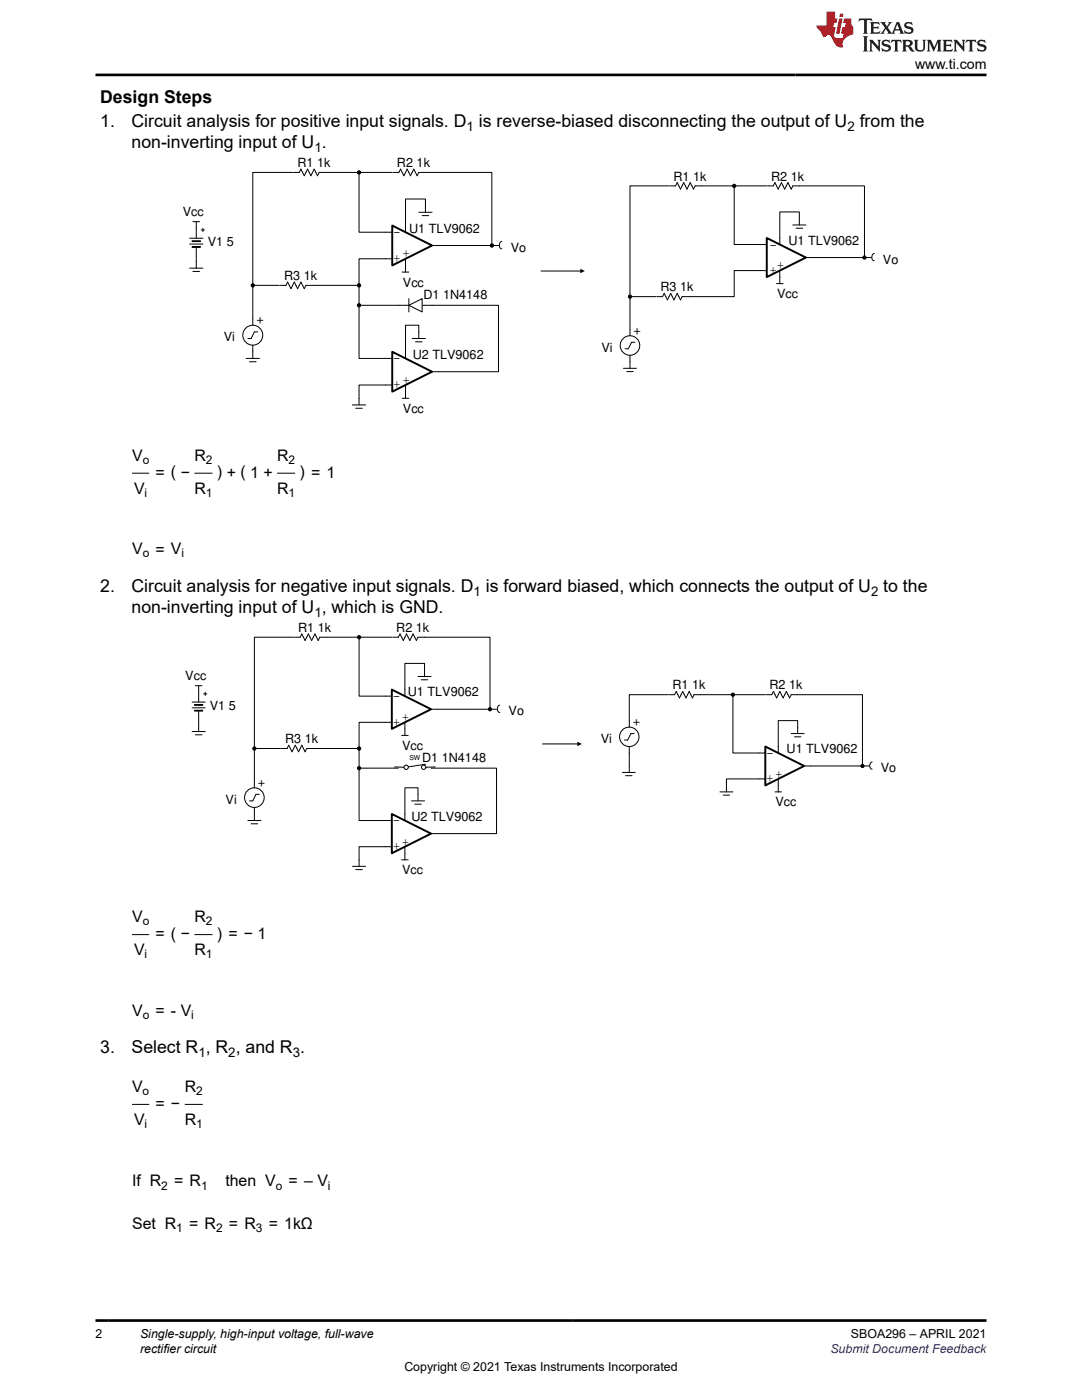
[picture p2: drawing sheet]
<svg xmlns="http://www.w3.org/2000/svg" width="216mm" height="279mm" viewBox="0 0 216 279" stroke-linecap="round" stroke-linejoin="round" font-family="sans-serif">
<g fill="#000">
<circle cx="71.6" cy="34.4" r=".33"/>
<circle cx="50.4" cy="57" r=".33"/>
<circle cx="71.6" cy="57" r=".33"/>
<circle cx="98.1" cy="49" r=".33"/>
<circle cx="71.6" cy="60.9" r=".33"/>
</g>
<g fill="none" stroke="#000" stroke-width=".2">
<path d="M37.8 53.5h2.7M38.5 54.2h1.3M38.5 44.2h1.3M39.2 44.2v1.4M39.2 52.2v1.3M76.9 51.6h1.4M76.9 46.3h1.4M80.3 54.3h1.3M80.9 45v1.3M80.9 51.6v2.7M83.6 42.4h2.6M84.2 43h1.4"/>
<path d="M84.9 41v1.4M86.2 49h1.3M49.1 71.5h2.7M49.8 72.2h1.3M50.4 70.2v1.3M71.6 79.5v1.3M80.3 79.5h1.3M80.9 78.2v1.3M82.2 67.6h2.7M82.9 68.2h1.3M83.6 66.2v1.4M70.3 80.8h2.7"/>
<path d="M71 81.5h1.3"/>
<circle cx="71.6" cy="34.4" r=".33"/>
<circle cx="50.4" cy="57" r=".33"/>
<circle cx="71.6" cy="57" r=".33"/>
<circle cx="98.1" cy="49" r=".33"/>
<circle cx="71.6" cy="60.9" r=".33"/>
</g>
<path d="M78.3 45l7.9 4-7.9 4z" fill="#fff"/>
<path d="M78.3 45l7.9 4-7.9 4z" fill="none" stroke="#000" stroke-width=".39"/>
<path d="M37.8 47.5h2.7M40.2 45.9h.6M40.5 45.6v.6" fill="none" stroke="#000" stroke-width=".2"/>
<path d="M38.3 48h1.7v.2h-1.7z" fill-rule="evenodd" fill="#fff"/>
<path d="M37.8 48.7h2.7M38.3 48h1.7v.2h-1.7z" fill="none" stroke="#000" stroke-width=".2"/>
<path d="M38.3 49.2h1.7v.2h-1.7z" fill-rule="evenodd" fill="#fff"/>
<g fill="none" stroke="#000" stroke-width=".2">
<path d="M38.3 49.2h1.7v.2h-1.7zM39.2 45.6v1.9M39.2 49.4v2.8M50.4 63.6v1.3M50.4 68.9v1.3M51.4 66.2h-.6l-.7 1.4h-.7M76.9 76.8h1.4M76.9 71.5h1.4M80.9 70.2v1.3M80.9 76.8v1.4M86.2 74.2h1.3"/>
<circle cx="50.4" cy="66.9" r="1.99"/>
</g>
<path d="M78.3 70.2l7.9 4-7.9 4z" fill="#fff"/>
<path d="M78.3 70.2l7.9 4-7.9 4z" fill="none" stroke="#000" stroke-width=".39"/>
<path d="M81.6 59.6v2.7M79.6 60.9h6.6" fill="none" stroke="#000" stroke-width=".2"/>
<path d="M81.6 60.9l2.6-1.3v2.7z" fill="#fff"/>
<g fill="none" stroke="#000" stroke-width=".2">
<path d="M58.4 34.4h-8v22.6M58.6 34.4h1.1l.3-.6 .7 1.3 .7-1.3 .6 1.3 .7-1.3 .7 1.3 .3-.7h14.6M71.6 34.4v11.9h5.3M78.4 34.4h1.2l.3-.6 .7 1.3 .6-1.3 .7 1.3 .7-1.3 .6 1.3 .4-.7h14.5v14.6M50.4 57h5.3M50.4 57v6.6M55.9 57h1.2l.3-.7 .7 1.3 .6-1.3 .7 1.3 .6-1.3 .7 1.3 .3-.6h10.6M71.6 57v3.9M76.9 51.6h-5.3v5.4M84.9 41v-1.3h-4v5.3M87.5 49h12M100.1 48.2a.81 .81 0 0 0-.5 .7 .81 .81 0 0 0 .5 .8"/>
<path d="M151.7 54h1.3M151.7 48.8h1.3M154.9 56.6h1.3M155.6 47.5v1.3M155.6 54v2.6M158.2 44.9h2.6M158.8 45.5h1.3M159.5 43.6v1.3M160.8 51.4h1.3M71.6 60.9v10.6h5.3M71.6 60.9h8M76.9 76.8h-5.3v2.7"/>
<path d="M81.6 60.9l2.6-1.3v2.7zM83.6 66.2v-1.3h-2.7v5.3M86.2 60.9h13.3v13.3h-12M124.4 73.5h2.6M125.1 74.2h1.3M125.7 72.2v1.3"/>
<circle cx="146.5" cy="37.1" r=".33"/>
<circle cx="125.7" cy="59.2" r=".33"/>
<circle cx="172.5" cy="51.4" r=".33"/>
</g>
<g fill="#000">
<circle cx="146.5" cy="37.1" r=".33"/>
<circle cx="125.7" cy="59.2" r=".33"/>
<circle cx="172.5" cy="51.4" r=".33"/>
</g>
<path d="M153 47.5l7.8 3.9-7.8 3.9z" fill="#fff"/>
<path d="M153 47.5l7.8 3.9-7.8 3.9z" fill="none" stroke="#000" stroke-width=".39"/>
<g fill="none" stroke="#000" stroke-width=".2">
<path d="M133.5 37.1h-7.8v22.1M133.7 37.1h1.1l.3-.7 .7 1.3 .6-1.3 .7 1.3 .6-1.3 .7 1.3 .3-.6h14.3M146.5 37.1v11.7h5.2M153.2 37.1h1.1l.3-.7 .7 1.3 .6-1.3 .7 1.3 .6-1.3 .7 1.3 .3-.6h14.3v14.3M108 54.1h7.9M125.7 59.2v7.8M125.7 59.2h5.2M151.7 54h-5.2v5.2h-10.4l-.3 .7-.7-1.3-.6 1.3-.7-1.3-.6 1.3-.7-1.3-.3 .6h-1.1M159.5 43.6v-1.3h-3.9v5.2M162.1 51.4h11.7M174.4 50.6a.79 .79 0 0 0-.4 .7 .79 .79 0 0 0 .4 .7M125.7 70.9v1.3"/>
<path d="M126.7 68.3h-.7l-.6 1.3h-.7M26.4 94.4h3.4M38.8 94.4h3.6M55.3 94.4h3.6M39 136.8h1.3M39.6 136.8v1.4M76.9 138.9h1.3M80.8 137.6v1.3M83.4 135h2.6M84.1 135.7h1.3M84.7 133.7v1.3M38.3 146h2.6"/>
<path d="M39 146.6h1.3M39.6 144.7v1.3M76.9 144.2h1.3M80.1 146.8h1.3M80.8 144.2v2.6M82.1 159.8h2.6M83.4 158.5v1.3M86 141.5h1.3M49.5 163.8h2.6M50.1 164.4h1.3M50.8 162.4v1.4M70.3 172.9h2.7"/>
<path d="M71 173.6h1.3M71.7 171.6v1.3M80.1 171.6h1.3M80.8 170.3v1.3M82.8 160.5h1.3"/>
<circle cx="125.7" cy="69" r="1.95"/>
<circle cx="71.7" cy="127.2" r=".33"/>
<circle cx="50.8" cy="149.4" r=".33"/>
<circle cx="71.7" cy="149.4" r=".33"/>
<circle cx="71.7" cy="153.3" r=".33"/>
<circle cx="97.8" cy="141.5" r=".33"/>
</g>
<g fill="#000">
<path d="M115.8 53.6l.9 .5-.9 .4z"/>
<circle cx="71.7" cy="127.2" r=".33"/>
<circle cx="50.8" cy="149.4" r=".33"/>
<circle cx="71.7" cy="149.4" r=".33"/>
<circle cx="71.7" cy="153.3" r=".33"/>
<circle cx="97.8" cy="141.5" r=".33"/>
</g>
<path d="M78.2 137.6l7.8 3.9-7.8 4z" fill="#fff"/>
<path d="M78.2 137.6l7.8 3.9-7.8 4z" fill="none" stroke="#000" stroke-width=".39"/>
<path d="M40.6 138.5h.7M40.9 138.2v.6M38.3 140.1h2.6" fill="none" stroke="#000" stroke-width=".2"/>
<path d="M38.8 140.6h1.7v.2h-1.7z" fill-rule="evenodd" fill="#fff"/>
<path d="M38.3 141.3h2.6M38.8 140.6h1.7v.2h-1.7z" fill="none" stroke="#000" stroke-width=".2"/>
<path d="M38.8 141.7h1.7v.2h-1.7z" fill-rule="evenodd" fill="#fff"/>
<g fill="none" stroke="#000" stroke-width=".2">
<path d="M39.6 138.2v1.9M38.8 141.7h1.7v.2h-1.7zM39.6 141.9v2.8M50.8 155.9v1.3M51.7 158.5h-.6l-.7 1.3h-.6M50.8 161.1v1.3M76.9 169h1.3M76.9 163.8h1.3M80.8 162.4v1.4M80.8 169v1.3M86 166.4h1.3"/>
<circle cx="50.8" cy="159.2" r="1.96"/>
</g>
<path d="M78.2 162.4l7.8 4-7.8 3.9z" fill="#fff"/>
<path d="M78.2 162.4l7.8 4-7.8 3.9z" fill="none" stroke="#000" stroke-width=".39"/>
<g fill="none" stroke="#000" stroke-width=".2">
<path d="M58.6 127.2h-7.8v22.2M58.8 127.2h1.1l.3-.7 .7 1.3 .6-1.3 .7 1.3 .6-1.3 .7 1.3 .3-.6h14.4M71.7 127.2v11.7h5.2M78.3 127.2h1.2l.3-.7 .7 1.3 .6-1.3 .7 1.3 .6-1.3 .7 1.3 .3-.6h14.4v14.3M84.7 133.7v-1.3h-3.9v5.2M50.8 149.4h5.2M50.8 149.4v6.5M56.1 149.4h1.2l.3-.7 .7 1.3 .6-1.3 .7 1.3 .6-1.3 .7 1.3 .3-.6h10.5M71.7 153.3v10.5h5.2M71.7 149.4v3.9M71.7 153.3h7.8M76.9 144.2h-5.2v5.2"/>
<path d="M78.7 153.1h1.9M83.4 158.5v-1.3h-2.6v5.2M84.9 152.5l-3.4 .5M86 153.3h13.1v13.1h-11.8M86.8 153.1h-1.8M87.3 141.5h11.8M99.7 140.7a.8 .8 0 0 0-.5 .8 .8 .8 0 0 0 .5 .7M124.2 154.2h2.6M124.8 154.8h1.3M125.6 152.9v1.3M143.7 158h2.5M144.3 158.7h1.3"/>
<path d="M145 156.7v1.3M151.4 155.5h1.3M151.4 150.3h1.3M154.6 158h1.3M155.3 149v1.3M155.3 155.5v2.5M157.9 146.4h2.6M158.5 147h1.3M159.2 145.1v1.3M160.5 152.9h1.3M76.9 169h-5.2v2.6"/>
<circle cx="146.2" cy="138.6" r=".32"/>
<circle cx="81" cy="153.1" r=".44"/>
<circle cx="84.5" cy="153.1" r=".44"/>
<circle cx="172.1" cy="152.9" r=".32"/>
</g>
<g fill="#000">
<circle cx="146.2" cy="138.6" r=".32"/>
<circle cx="172.1" cy="152.9" r=".32"/>
</g>
<path d="M152.7 149l7.8 3.9-7.8 3.8z" fill="#fff"/>
<path d="M152.7 149l7.8 3.9-7.8 3.8z" fill="none" stroke="#000" stroke-width=".39"/>
<g fill="none" stroke="#000" stroke-width=".2">
<path d="M133.3 138.6h-7.7v6.5M133.5 138.6h1.1l.3-.6 .7 1.3 .6-1.3 .7 1.3 .6-1.3 .7 1.3 .3-.7h14.2M146.2 138.6v11.7h5.2M152.9 138.6h1.1l.3-.6 .7 1.3 .6-1.3 .7 1.3 .6-1.3 .7 1.3 .3-.7h14.2v14.3M108.3 148.5h7M125.6 149v3.9M126.5 146.4h-.6l-.7 1.3h-.6M151.4 155.5h-6.4v1.2M159.2 145.1v-1.3h-3.9v5.2M161.8 152.9h11.6M174 152.1a.79 .79 0 0 0-.4 .7 .79 .79 0 0 0 .4 .7M26.4 186.5h3.4"/>
<path d="M38.8 186.5h3.6M26.4 220.4h3.4M36.9 220.4h3.6"/>
<circle cx="125.6" cy="147" r="1.94"/>
</g>
<path d="M115.2 148l.9 .5-.9 .4z" fill="#000"/>
<path d="M171.5 3.7l-.2 .6 .5-.3h.6v.2v2.2l-.2 .3h1l-.2-.3v-2.2v-.2h.5l.6 .3-.2-.6zM173.6 4.4l.2 .4v1.6l-.2 .3h1.9l.1-.5a1.08 1.08 0 0 1-1.3 .1v-.6h.6l.4 .1v-.6l-.4 .2h-.6v-.6l.2-.1a1 1 0 0 1 1 .3l-.1-.6zM175.7 4.4l.9 1.2-1 1.1h.9l-.2-.2 .5-.7 .4 .7-.2 .2h1.6l-.2-.2 .2-.4h.9l.1 .4-.1 .2h.9l-.2-.3-.8-2h-.5l-.9 2.2-.9-1.1 .9-1.1h-.8l.2 .2-.4 .7-.4-.7 .2-.2zM179 4.8l.4 1h-.7zM180.7 4.6a.65 .65 0 0 0-.2 .7 .65 .65 0 0 0 .6 .4l.6 .2 .1 .2a.79 .79 0 0 1-.7 .4 .79 .79 0 0 1-.7-.5l.1 .7 .2-.1a.93 .93 0 0 0 1.1 .1 .93 .93 0 0 0 .4-.9 1.46 1.46 0 0 0-1.2-.6l-.1-.4a1.09 1.09 0 0 1 1.2 .2l-.2-.6-.1 .1-.5-.1zM172.2 7.2l.2 .4v2.3l-.2 .4h1l-.2-.4v-2.3l.2-.4zM173.4 7.9l.2 .4v1.6l-.2 .4h.8l-.3-.4 .1-1.4 1.6 1.8v-2l.2-.4h-.7l.1 .3 .1 1.1-1.2-1.4zM176.2 8.1a.65 .65 0 0 0-.2 .7 .65 .65 0 0 0 .6 .4l.6 .2 .1 .3a.79 .79 0 0 1-.7 .3 .79 .79 0 0 1-.7-.5l.1 .8 .2-.1a.93 .93 0 0 0 1.1 0 .93 .93 0 0 0 .4-.9 1.46 1.46 0 0 0-1.2-.6l-.1-.4a1.09 1.09 0 0 1 1.2 .2l-.1-.6-.2 .1-.5-.1zM177.9 7.9l-.1 .7a.63 .63 0 0 1 .8-.4v1.7l-.3 .4h1l-.2-.4v-1.7a.66 .66 0 0 1 .8 .4l-.1-.7zM180 7.9l.2 .4v1.6l-.2 .4h1l-.2-.2-.1-.8 .5 .1 .1 .1a.79 .79 0 0 0 1.2 .7l-1-1a.61 .61 0 0 0 .6-.6 .61 .61 0 0 0-.5-.6zM180.8 8.3l.1-.1a.47 .47 0 0 1 .5 .1 .47 .47 0 0 1 .1 .5l-.1 .2h-.7zM182.3 7.9l.2 .3a2.27 2.27 0 0 0 .4 1.9 1.04 1.04 0 0 0 1.7-.6v-1.3l.2-.3h-.8l.2 .4v1.2a.6 .6 0 0 1-.6 .5 .6 .6 0 0 1-.6-.5v-1.2l.3-.4zM184.9 7.9l.2 .4v1.6l-.2 .4h.8l-.3-.4v-1.5l.9 1.9 .9-1.9v1.5l-.3 .4h1l-.2-.4v-1.6l.2-.4h-.8l-.7 1.6-.6-1.6zM188.1 7.9l.2 .4v1.6l-.2 .4h1.9l.1-.6a1.09 1.09 0 0 1-1.3 .1v-.6h.6l.4 .2v-.7l-.4 .2h-.6v-.5l.2-.2a1.01 1.01 0 0 1 1 .3l-.1-.6zM190.2 7.9l.3 .4v1.6l-.3 .4h.8l-.2-.4v-1.4l1.6 1.8v-2l.2-.4h-.7l.2 .3v1.1l-1.2-1.4zM192.8 7.9l-.1 .7a.63 .63 0 0 1 .8-.4v1.7l-.3 .4h1l-.2-.4v-1.7a.66 .66 0 0 1 .8 .4l-.1-.7zM195.2 8.1a.65 .65 0 0 0-.2 .7 .65 .65 0 0 0 .6 .4l.6 .2 .2 .3a.79 .79 0 0 1-.7 .3 .79 .79 0 0 1-.7-.5l.1 .8 .2-.1a.93 .93 0 0 0 1 0 .93 .93 0 0 0 .5-.9 1.46 1.46 0 0 0-1.3-.6v-.4a1.09 1.09 0 0 1 1.2 .2l-.2-.6-.2 .1-.5-.1z" fill="#231f20"/>
<path d="M164.9 2.3v2.8h-2l.1 .4 .8 .9a.95 .95 0 0 0 1 .9 .59 .59 0 0 1 .5-.3 .59 .59 0 0 1 .5 .3l.4 .8a1.59 1.59 0 0 0 2.1 1.3 1.61 1.61 0 0 1 1-2.2l1-.4-.1-1.4a1.59 1.59 0 0 1-.3-1.7h-1.5l-.2 .9h.6l-.2 .8h-.5l-.2 1v.3h.4l-.1 .9h-.7a.73 .73 0 0 1-1-.6l.3-1.6h-.5l.1-.8h.5l.2-.9h-.5v-1.4zM167.4 3.7l-.6 3h.7l.6-3zM167.6 2.7l-.1 .7h.7l.1-.7z" fill="#ed1c24"/>
<path d="M19 15h177.8M19 263.5h177.9" fill="none" stroke="#000" stroke-width=".53"/>
<g font-size="3.5">
<text x="20" y="20.6">Design Steps</text>
<text x="20" y="25.4">1.</text>
<text x="26.3" y="29.6">non-inverting input of U .</text>
<text x="26.3" y="25.4">Circuit analysis for positive input signals. D is reverse-biased disconnecting the output of U from the</text>
<text x="20" y="118.1">2.</text>
<text x="26.2" y="118.1">Circuit analysis for negative input signals. D is forward biased, which connects the output of U to the</text>
<text x="26.2" y="122.4">non-inverting input of U , which is GND.</text>
<text x="20" y="210.2">3.</text>
<text x="26.2" y="210.2">Select R , R , and R .</text>
</g>
<g font-size="3.2">
<text x="26.4" y="91.9">V</text>
<text x="31" y="95.4">= ( −</text>
<text x="38.8" y="91.9">R</text>
<text x="43.3" y="95.3">) + ( 1 +</text>
<text x="55.3" y="91.9">R</text>
<text x="59.8" y="95.3">) = 1</text>
<text x="26.7" y="98.6">V</text>
<text x="38.8" y="98.6">R</text>
<text x="55.3" y="98.6">R</text>
<text x="26.4" y="110.6">V</text>
<text x="31" y="110.7">= V</text>
<text x="26.4" y="184">V</text>
<text x="38.8" y="184">R</text>
<text x="26.7" y="190.7">V</text>
<text x="31" y="187.4">= ( −</text>
<text x="38.8" y="190.7">R</text>
<text x="43.3" y="187.3">) = − 1</text>
<text x="26.4" y="202.7">V</text>
<text x="31" y="202.8">= - V</text>
<text x="26.4" y="217.9">V</text>
<text x="31" y="221.3">= −</text>
<text x="36.9" y="217.9">R</text>
<text x="26.7" y="224.5">V</text>
<text x="36.9" y="224.5">R</text>
<text x="26.4" y="236.8">If R</text>
<text x="34.7" y="236.8">= R</text>
<text x="45" y="236.8">then V</text>
<text x="57.6" y="236.8">= – V</text>
<text x="26.4" y="245.3">Set R</text>
<text x="37.7" y="245.3">= R</text>
<text x="45.7" y="245.3">= R</text>
<text x="53.6" y="245.3">= 1kΩ</text>
</g>
<text font-size="2.8" x="182.6" y="13.8">www.ti.com</text>
<g font-size="2.6">
<text x="93.1" y="26.1">1</text>
<text x="169.1" y="26.1">2</text>
<text x="62.7" y="30.3">1</text>
<text x="94.5" y="118.8">1</text>
<text x="173.8" y="118.8">2</text>
<text x="62.7" y="123.1">1</text>
<text x="39.6" y="210.9">1</text>
<text x="45.6" y="210.9">2</text>
<text x="58.4" y="210.9">3</text>
</g>
<g font-size="2.5">
<text x="59.3" y="33.3">R1 1k</text>
<text x="79.2" y="33.3">R2 1k</text>
<text x="134.4" y="36">R1 1k</text>
<text x="153.9" y="36">R2 1k</text>
<text x="36.5" y="43.1">Vcc</text>
<text x="78.5" y="47.2">-</text>
<text x="81.6" y="46.4">U1 TLV9062</text>
<text x="41.4" y="49.1">V1 5</text>
<text x="78.5" y="52.3">+</text>
<text x="80.3" y="51.4">+</text>
<text x="101.9" y="50.2">Vo</text>
<text x="153.5" y="49.6">-</text>
<text x="155" y="53.6">+</text>
<text x="157.3" y="48.9">U1 TLV9062</text>
<text x="176.2" y="52.6">Vo</text>
<text x="56.7" y="55.9">R3 1k</text>
<text x="80.4" y="57.2">Vcc</text>
<text x="84.5" y="59.6">D1 1N4148</text>
<text x="131.8" y="58.1">R3 1k</text>
<text x="153.5" y="54.7">+</text>
<text x="155" y="59.4">Vcc</text>
<text x="52.5" y="64.7" transform="rotate(-90 52.5 64.7)">+</text>
<text x="44.6" y="68.1">Vi</text>
<text x="82.4" y="71.6">U2 TLV9062</text>
<text x="120" y="70.2">Vi</text>
<text x="127.7" y="66.9" transform="rotate(-90 127.7 66.9)">+</text>
<text x="78.5" y="72.3">-</text>
<text x="78.5" y="77.4">+</text>
<text x="80.3" y="76.7">+</text>
<text x="80.4" y="82.4">Vcc</text>
<text x="59.5" y="126.1">R1 1k</text>
<text x="79.1" y="126.1">R2 1k</text>
<text x="37" y="135.8">Vcc</text>
<text x="134.2" y="137.6">R1 1k</text>
<text x="153.6" y="137.6">R2 1k</text>
<text x="41.9" y="141.7">V1 5</text>
<text x="78.4" y="139.8">-</text>
<text x="80.2" y="143.9">+</text>
<text x="81.4" y="139">U1 TLV9062</text>
<text x="101.5" y="142.8">Vo</text>
<text x="56.9" y="148.3">R3 1k</text>
<text x="78.4" y="144.8">+</text>
<text x="80.3" y="149.6">Vcc</text>
<text x="119.9" y="148.3">Vi</text>
<text x="127.6" y="145" transform="rotate(-90 127.6 145)">+</text>
<text x="84.2" y="152">D1 1N4148</text>
<text x="152.9" y="151.1">-</text>
<text x="154.7" y="155.3">+</text>
<text x="156.9" y="150.4">U1 TLV9062</text>
<text x="175.8" y="154.1">Vo</text>
<text x="45" y="160.4">Vi</text>
<text x="52.8" y="157.1" transform="rotate(-90 52.8 157.1)">+</text>
<text x="152.9" y="156.1">+</text>
<text x="154.7" y="160.9">Vcc</text>
<text x="78.4" y="164.5">-</text>
<text x="82.1" y="163.8">U2 TLV9062</text>
<text x="78.4" y="169.6">+</text>
<text x="80.2" y="168.9">+</text>
<text x="80.3" y="174.4">Vcc</text>
<text x="19" y="267.1">2</text>
<text x="27.9" y="267.1">Single-supply, high-input voltage, full-wave</text>
<text x="169.8" y="267.1">SBOA296 – APRIL 2021</text>
<text x="27.9" y="270">rectifier circuit</text>
<text x="80.7" y="273.5">Copyright © 2021 Texas Instruments Incorporated</text>
</g>
<text font-size="2.5" fill="#00f" x="165.7" y="270">Submit Document Feedback</text>
<g font-size="2.4">
<text x="28.5" y="92.5">o</text>
<text x="41.1" y="92.5">2</text>
<text x="57.6" y="92.5">2</text>
<text x="28.9" y="99.2">i</text>
<text x="41.1" y="99.2">1</text>
<text x="57.6" y="99.2">1</text>
<text x="28.5" y="111.2">o</text>
<text x="36.2" y="111.2">i</text>
<text x="28.5" y="184.6">o</text>
<text x="41.1" y="184.6">2</text>
<text x="28.9" y="191.3">i</text>
<text x="41.1" y="191.3">1</text>
<text x="28.5" y="203.3">o</text>
<text x="38.2" y="203.3">i</text>
<text x="28.5" y="218.5">o</text>
<text x="39.1" y="218.5">2</text>
<text x="28.9" y="225.2">i</text>
<text x="39.1" y="225.2">1</text>
<text x="32.2" y="237.4">2</text>
<text x="40.1" y="237.4">1</text>
<text x="55" y="237.4">o</text>
<text x="65.4" y="237.4">i</text>
<text x="35.2" y="245.9">1</text>
<text x="43.1" y="245.9">2</text>
<text x="51.1" y="245.9">3</text>
</g>
<text font-size="1.4" x="81.7" y="151.6">SW</text>
</svg>
